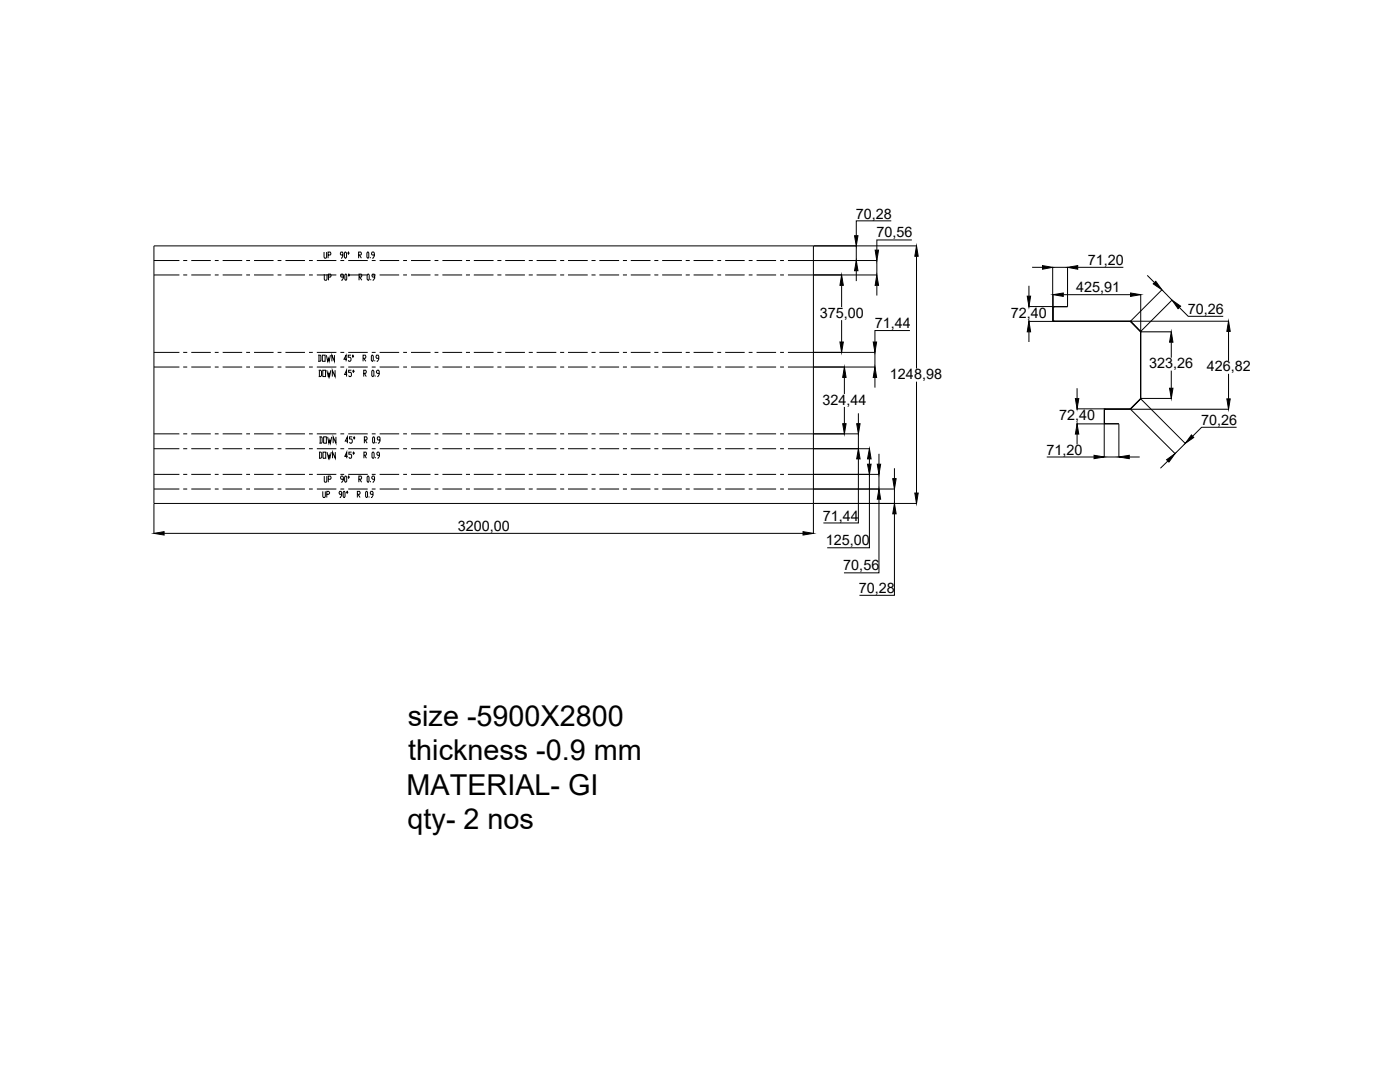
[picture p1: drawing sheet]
<svg xmlns="http://www.w3.org/2000/svg" width="279mm" height="216mm" viewBox="0 0 279 216" stroke-linecap="round" stroke-linejoin="round" font-family="sans-serif">
<!-- layer: 0 -->
<g fill="none" stroke="#000" stroke-width=".2">
<path d="M30.7 52h5.1M30.7 54.9h5.1M36.6 52h.8M36.6 54.9h.8M38.2 52h3.9M38.2 54.9h3.9M42.9 52h.7M42.9 54.9h.7M44.4 52h3.9M44.4 54.9h3.9M49.1 52h.8M49.1 54.9h.8"/>
<path d="M50.7 52h3.9M50.7 54.9h3.9M55.4 52h.8M55.4 54.9h.8M57 52h3.9M57 54.9h3.9M61.7 52h.7M61.7 54.9h.7M63.2 52h3.9M63.2 54.9h3.9M64.7 50.3v1l.1 .2h.3l.1-.2v-1M64.7 54.7v1l.1 .2h.3l.2-.2v-1"/>
<path d="M65.5 50.9h.4l.1-.2-.1-.4h-.4v1.2M65.6 55.3h.3l.2-.2-.2-.4h-.3v1.2M67.9 52h.8M67.9 54.9h.8M68.4 50.9h-.3l-.2-.2 .2-.4h.2l.1 .2v.6l-.3 .4M68.5 55.3h-.4l-.1-.2 .1-.4h.3l.1 .2v.6l-.2 .4h-.2M68.9 50.3l.3 .2v.8l-.2 .2-.3-.2zM68.9 54.7l.3 .2-.1 1-.3-.2zM69.5 52h3.9M69.5 54.9h3.9M69.5 50.3l.2 .2-.2 .2-.1-.2zM69.6 54.7l.2 .2-.2 .2-.1-.2z"/>
<path d="M71.6 50.9h.4l.1-.2-.1-.4h-.4v1.2M71.7 55.3h.4l.1-.2-.1-.4h-.4v1.2M71.7 50.9l.4 .6M71.8 55.3l.4 .6M73.3 50.3l.3 .2-.1 1-.3-.2zM73.4 54.7l.3 .2-.1 1-.3-.2v-.8zM73.9 51.3v.2M74 55.7v.2M74.2 52h.8M74.2 54.9h.8M74.7 50.9h-.4l-.1-.2 .1-.4h.3l.1 .2v.6l-.2 .4h-.2M74.8 55.3h-.4l-.2-.2 .2-.4h.3l.1 .2v.6l-.4 .4"/>
<path d="M75.8 52h3.9M75.8 54.9h3.9M80.5 52h.7M80.5 54.9h.7M82 52h3.9M82 54.9h3.9M86.7 52h.8M86.7 54.9h.8M88.3 52h3.9M88.3 54.9h3.9M93 52h.8M93 54.9h.8"/>
<path d="M94.6 52h3.9M94.6 54.9h3.9M99.3 52h.8M99.3 54.9h.8M100.8 52h4M100.8 54.9h4M105.5 52h.8M105.5 54.9h.8M107.1 52h3.9M107.1 54.9h3.9M111.8 52h.8M111.8 54.9h.8"/>
<path d="M113.4 52h3.9M113.4 54.9h3.9M118.1 52h.8M118.1 54.9h.8M119.6 52h4M119.6 54.9h4M124.3 52h.8M124.3 54.9h.8M125.9 52h3.9M125.9 54.9h3.9M130.6 52h.8M130.6 54.9h.8"/>
<path d="M132.2 52h3.9M132.2 54.9h3.9M136.8 52h.9M136.8 54.9h.9M138.4 52h4M138.4 54.9h4M143.2 52h.7M143.2 54.9h.7M144.7 52h3.9M144.7 54.9h3.9M149.4 52h.8M149.4 54.9h.8"/>
<path d="M151 52h3.9M151 54.9h3.9M155.7 52h.7M155.7 54.9h.7M157.3 52h17.7M157.3 54.9h17.7M162.3 49.1v57.4M168 56.9v4.4M170.9 49.1v2.9M170.9 54v2.1M175 52v2.9M175 56.9v2.1"/>
<path d="M177.9 44.1h-7v2.9M182 47.9h-7v2M182.9 51.1v22.4M183 49.1h-152.3v57.4M205.3 57v2.1M206 53.3h2.1M210.1 53.3l.1 10.8M210.1 53.3h2.9M210.2 58.8v5.3M212.2 58.8h13.4M213 53.3v7.9h-2.8M215.1 53.3h9.1"/>
<path d="M227.7 58.8v20.7M229 54.9l1.4 1.5M233.9 59.9l-6.2 6.3M233.9 59.9l-2-2.1-6.3 6.3 2 2.1M30.7 70.3h5.1M30.7 73.2h5.1M36.6 70.3h.8M36.6 73.2h.8M38.2 70.3h3.9M38.2 73.2h3.9M42.9 70.3h.7M42.9 73.2h.7"/>
<path d="M44.4 70.3h3.9M44.4 73.2h3.9M49.1 70.3h.8M49.1 73.2h.8M50.7 70.3h3.9M50.7 73.2h3.9M55.4 70.3h.8M55.4 73.2h.8M57 70.3h3.9M57 73.2h3.9M61.7 70.3h.7M61.7 73.2h.7"/>
<path d="M63.2 70.3h3.9M63.2 73.2h3.9M63.5 70.9h.4l.1 .2v.8l-.1 .2h-.4M63.6 73.9h.4l.2 .2v.8l-.2 .2h-.4M63.7 70.9v1.2M63.7 73.9v1.2M64.3 70.9h.6v1.2h-.6zM64.4 73.9h.6v1.2h-.6zM65.1 70.9l.3 1.2 .2-.6 .1 .6 .2-1.2M65.2 73.9l.3 1.2 .1-.6 .2 .6 .2-1.2M66.7 70.9v1.2l-.5-1.2v1.2M66.9 73.9v1.2l-.6-1.2v1.2"/>
<path d="M67.9 70.3h.8M67.9 73.2h.8M69.2 71.7h-.5l.4-.8v1.2M69.3 74.7h-.5l.4-.8v1.2M69.5 70.3h3.9M69.5 73.2h3.9M70 70.9h-.5v.4h.4l.1 .2v.4l-.1 .2h-.3l-.1-.2M70.1 73.9h-.5v.4h.4l.1 .6-.1 .2h-.3l-.1-.2M70.4 70.9l.2 .2-.2 .2-.1-.2zM70.5 73.9l.2 .2-.2 .2-.1-.2zM72.5 71.5h.4l.1-.2-.1-.4h-.4v1.2M72.6 74.5h.4l.1-.2-.1-.4h-.4v1.2"/>
<path d="M72.6 71.5l.4 .6M72.7 74.5l.4 .6M74.2 70.3h.8M74.2 73.2h.8M74.2 70.9l.3 .2-.1 1-.3-.2zM74.3 73.9l.3 .2v.8l-.1 .2-.3-.2v-.8zM74.8 71.9v.2M74.9 74.9v.2M75.6 71.5h-.4l-.2-.2 .2-.4h.3l.1 .2v.6l-.3 .4h-.1M75.7 74.5h-.4l-.2-.2 .2-.4h.3l.1 .2v.6l-.4 .4M75.8 70.3h3.9M75.8 73.2h3.9"/>
<path d="M80.5 70.3h.7M80.5 73.2h.7M82 70.3h3.9M82 73.2h3.9M86.7 70.3h.8M86.7 73.2h.8M88.3 70.3h3.9M88.3 73.2h3.9M93 70.3h.8M93 73.2h.8M94.6 70.3h3.9M94.6 73.2h3.9"/>
<path d="M99.3 70.3h.8M99.3 73.2h.8M100.8 70.3h4M100.8 73.2h4M105.5 70.3h.8M105.5 73.2h.8M107.1 70.3h3.9M107.1 73.2h3.9M111.8 70.3h.8M111.8 73.2h.8M113.4 70.3h3.9M113.4 73.2h3.9"/>
<path d="M118.1 70.3h.8M118.1 73.2h.8M119.6 70.3h4M119.6 73.2h4M124.3 70.3h.8M124.3 73.2h.8M125.9 70.3h3.9M125.9 73.2h3.9M130.6 70.3h.8M130.6 73.2h.8M132.2 70.3h3.9M132.2 73.2h3.9"/>
<path d="M136.8 70.3h.9M136.8 73.2h.9M138.4 70.3h4M138.4 73.2h4M143.2 70.3h.7M143.2 73.2h.7M144.7 70.3h3.9M144.7 73.2h3.9M149.4 70.3h.8M149.4 73.2h.8M151 70.3h3.9M151 73.2h3.9"/>
<path d="M155.7 70.3h.7M155.7 73.2h.7M157.3 70.3h17.4M157.3 73.2h17.4M168 63.9v4.3M168.5 75.3v3.3M174.6 70.3v2.9M174.6 75.3v2M181.6 66h-7v2.2M182.9 76.2v22.2M205.3 61.2h7.7M205.3 61.2v.1"/>
<path d="M205.3 63.9v.2M205.3 66.2v2M210.1 64l.1 .1M210.1 61.3h.1M210.2 61.3h.1M210.2 64.1h.1M210.2 61.1l-.1 .1M215 77.5v2M225.5 64.2h.1M225.5 64.1h.1M225.6 64.1h.1M225.6 64.1l2 2.1"/>
<path d="M227.6 66.2h.1M227.6 79.5h.1M227.6 66.2h6.2M227.6 66.2v13.3h6.2M227.7 79.5l-2.1 2.1 2-2.1 9 9M233.8 68.3v3.1M233.8 74v3.5M235.4 61.3l1.7 1.8h7M245.2 66.1v5.9M245.2 74.6v5M245.2 64.1h-39.9M30.7 86.6h5.1"/>
<path d="M30.7 89.5h5.1M30.7 94.7h5.1M30.7 97.6h5.1M36.6 86.6h.8M36.6 89.5h.8M36.6 94.7h.8M36.6 97.6h.8M38.2 86.6h3.9M38.2 89.5h3.9M38.2 94.7h3.9M38.2 97.6h3.9M42.9 86.6h.7"/>
<path d="M42.9 89.5h.7M42.9 94.7h.7M42.9 97.6h.7M44.4 86.6h3.9M44.4 89.5h3.9M44.4 94.7h3.9M44.4 97.6h3.9M49.1 86.6h.8M49.1 89.5h.8M49.1 94.7h.8M49.1 97.6h.8M50.7 86.6h3.9"/>
<path d="M50.7 89.5h3.9M50.7 94.7h3.9M50.7 97.6h3.9M55.4 86.6h.8M55.4 89.5h.8M55.4 94.7h.8M55.4 97.6h.8M57 86.6h3.9M57 89.5h3.9M57 94.7h3.9M57 97.6h3.9M61.7 86.6h.7"/>
<path d="M61.7 89.5h.7M61.7 94.7h.7M61.7 97.6h.7M63.2 86.6h3.9M63.2 89.5h3.9M63.2 94.7h3.9M63.2 97.6h3.9M63.7 90.2h.3l.2 .2v.8l-.2 .2h-.3M63.7 87.2h.5l.1 .2v.8l-.1 .2h-.5M63.8 90.2v1.2M63.9 87.2v1.2M64.4 98v1.1l.1 .2h.3l.1-.2v-1.1"/>
<path d="M64.5 90.2h.5v1.2h-.5zM64.6 87.2h.5v1.2h-.5zM64.7 95v1l.1 .2h.3l.1-.2v-1M65.2 98.6h.4l.2-.2-.2-.4h-.4v1.3M65.3 90.2l.3 1.2 .1-.6 .1 .6 .3-1.2M65.4 87.2l.2 1.2 .2-.6 .1 .6 .3-1.2M65.5 95.6h.4l.2-.2-.2-.4h-.4v1.2M66.9 90.2v1.2l-.5-1.2v1.2M67 87.2v1.2l-.5-1.2v1.2M67.9 86.6h.8M67.9 89.5h.8M67.9 94.7h.8"/>
<path d="M67.9 97.6h.8M68.2 98.6h-.4l-.1-.2 .1-.4h.3l.1 .3v.5l-.4 .5M68.5 95.6h-.4l-.1-.2 .1-.4h.3l.1 .2v.6l-.4 .4M68.6 98l.3 .3-.2 1-.2-.2zM68.9 95l.3 .2v.8l-.2 .2-.2-.2zM69.3 98l.1 .3-.1 .1-.1-.1zM69.4 91.1h-.6l.4-.9v1.2M69.5 88h-.6l.4-.8v1.2M69.5 86.6h3.9M69.5 89.5h3.9M69.5 94.7h3.9M69.5 97.6h3.9"/>
<path d="M69.6 95l.1 .2-.1 .2-.1-.2zM70.2 90.2h-.6v.4h.4l.2 .2-.2 .6h-.2l-.2-.2M70.3 87.2h-.5v.4h.3l.2 .2v.4l-.2 .2h-.2l-.1-.2M70.6 90.2l.1 .2-.1 .2-.2-.2zM70.7 87.2l.1 .2-.1 .2-.1-.2zM71.3 98.6h.4l.2-.2-.2-.4h-.4v1.3M71.4 98.6l.5 .7M71.6 95.6h.4l.2-.2-.2-.4h-.4v1.2M71.8 95.6l.4 .6M72.6 90.8h.4l.1-.2-.1-.4h-.4v1.2M72.7 87.8h.4l.2-.2-.2-.4h-.4v1.2M72.8 90.8l.3 .6"/>
<path d="M72.9 87.8l.4 .6M73.1 98l.2 .3-.1 1-.2-.2zM73.4 95l.2 .2-.1 1-.2-.2zM73.6 99.1v.2M73.9 96v.2M74.2 86.6h.8M74.2 89.5h.8M74.2 94.7h.8M74.2 97.6h.8M74.4 90.2l.3 .2-.2 1-.3-.2zM74.5 98.6h-.5l-.1-.2 .1-.4h.3l.2 .3v.5l-.3 .5h-.2M74.5 87.2l.2 .2v.8l-.1 .2-.2-.2v-.8z"/>
<path d="M74.7 95.6h-.3l-.2-.2 .2-.4h.2l.1 .2v.6l-.3 .4M74.9 91.2v.2M75 88.2v.2M75.7 90.8h-.4l-.1-.2 .1-.4h.3l.1 .2v.7l-.4 .3M75.8 86.6h3.9M75.8 89.5h3.9M75.8 94.7h3.9M75.8 97.6h3.9M75.8 87.8h-.4l-.1-.2 .1-.4h.3l.1 .2v.6l-.2 .4h-.2M80.5 86.6h.7M80.5 89.5h.7M80.5 94.7h.7"/>
<path d="M80.5 97.6h.7M82 86.6h3.9M82 89.5h3.9M82 94.7h3.9M82 97.6h3.9M86.7 86.6h.8M86.7 89.5h.8M86.7 94.7h.8M86.7 97.6h.8M88.3 86.6h3.9M88.3 89.5h3.9M88.3 94.7h3.9"/>
<path d="M88.3 97.6h3.9M93 86.6h.8M93 89.5h.8M93 94.7h.8M93 97.6h.8M94.6 86.6h3.9M94.6 89.5h3.9M94.6 94.7h3.9M94.6 97.6h3.9M99.3 86.6h.8M99.3 89.5h.8M99.3 94.7h.8"/>
<path d="M99.3 97.6h.8M100.8 86.6h4M100.8 89.5h4M100.8 94.7h4M100.8 97.6h4M105.5 86.6h.8M105.5 89.5h.8M105.5 94.7h.8M105.5 97.6h.8M107.1 86.6h3.9M107.1 89.5h3.9M107.1 94.7h3.9"/>
<path d="M107.1 97.6h3.9M111.8 86.6h.8M111.8 89.5h.8M111.8 94.7h.8M111.8 97.6h.8M113.4 86.6h3.9M113.4 89.5h3.9M113.4 94.7h3.9M113.4 97.6h3.9M118.1 86.6h.8M118.1 89.5h.8M118.1 94.7h.8"/>
<path d="M118.1 97.6h.8M119.6 86.6h4M119.6 89.5h4M119.6 94.7h4M119.6 97.6h4M124.3 86.6h.8M124.3 89.5h.8M124.3 94.7h.8M124.3 97.6h.8M125.9 86.6h3.9M125.9 89.5h3.9M125.9 94.7h3.9"/>
<path d="M125.9 97.6h3.9M130.6 86.6h.8M130.6 89.5h.8M130.6 94.7h.8M130.6 97.6h.8M132.2 86.6h3.9M132.2 89.5h3.9M132.2 94.7h3.9M132.2 97.6h3.9M136.8 86.6h.9M136.8 89.5h.9M136.8 94.7h.9"/>
<path d="M136.8 97.6h.9M138.4 86.6h4M138.4 89.5h4M138.4 94.7h4M138.4 97.6h4M143.2 86.6h.7M143.2 89.5h.7M143.2 94.7h.7M143.2 97.6h.7M144.7 86.6h3.9M144.7 89.5h3.9M144.7 94.7h3.9"/>
<path d="M144.7 97.6h3.9M149.4 86.6h.8M149.4 89.5h.8M149.4 94.7h.8M149.4 97.6h.8M151 86.6h3.9M151 89.5h3.9M151 94.7h3.9M151 97.6h3.9M155.7 86.6h.7M155.7 89.5h.7M155.7 94.7h.7"/>
<path d="M155.7 97.6h.7M157.3 86.6h14.1l-.1 2.9M157.3 89.5h16.3M157.3 94.7h18.2M157.3 97.6h21.2M168.5 81.2v3.3M171.3 91.6v12.8h-7M171.3 82.5v2M173.5 94.7v14.6h-8.4M173.5 91.6v1M175.4 99.6v14.7h-7M175.4 90.6v2"/>
<path d="M175.4 94.7v2.9M178.5 93.4v2.1M178.5 97.6v2.9M208.9 91.2h9.4M214.9 81.6l10.6 .1M214.9 84.6h8.4M215 81.6v.2M215 84.4v.2M215 86.6v2.1M220.4 84.5h.1M220.4 81.7v2.8M220.5 81.7h.1"/>
<path d="M220.5 84.5h.1M220.5 81.6v.1M220.5 81.5l-.1 .1M225.4 91.2h2M225.5 81.5h.1M225.6 81.7l9 8.9M225.6 81.6h.1M233.1 92l-1.5 1.4M236.5 88.5l-2 2M245.2 81.7h-24.8v9.5h2.9v-6.7h-2.9M246.8 85.3h-7l-1.8 1.7M30.7 100.5h152.3"/>
<path d="M32.8 106.4h127.5M178.5 102.5v16.3h-7"/>
</g>
<g fill="#000" stroke="#000" stroke-width=".2">
<path d="M168 54.9l.3 2h-.7zM170.9 52l.3 2h-.7zM170.5 47h.7l-.3 2.1zM175 54.9l.3 2h-.6zM174.7 49.9h.6l-.3 2.1zM182.9 49.1l.3 2h-.6zM205 59.1h.7l-.4 2.1zM208.1 53l2 .3-2 .4zM210.2 58.8l2-.3v.6zM213 53.3l2.1-.3v.7zM225.6 58.5l2.1 .3-2.1 .3zM230.2 56.6l.5-.5 1.2 1.7z"/>
<path d="M167.6 68.2h.7l-.3 2.1zM168.5 73.2l.4 2.1h-.7zM174.6 73.2l.3 2.1h-.6zM174.3 68.2h.6l-.3 2.1zM205.3 64.1l.4 2.1h-.7zM214.6 79.5h.7l-.3 2.1zM233.8 66.2l.3 2.1h-.7zM233.4 77.5h.7l-.3 2zM233.9 59.9l1.7 1.2-.5 .5zM245.2 64.1l.3 2h-.7zM244.8 79.6h.7l-.3 2.1zM168.2 84.5h.7l-.4 2.1z"/>
<path d="M171 84.5h.6l-.3 2.1zM171.3 89.5l.3 2.1h-.6zM173.5 89.5l.3 2.1h-.7zM173.1 92.6h.7l-.3 2.1zM175.1 92.6h.7l-.4 2.1zM175.4 97.6l.4 2h-.7zM178.2 95.5h.6l-.3 2.1zM182.6 98.4h.6l-.3 2.1zM215 84.6l.3 2h-.7zM218.3 90.8l2.1 .4-2.1 .3zM223.3 91.2l2.1-.4v.7zM232.8 91.7l1.7-1.2-1.2 1.7z"/>
<path d="M237.8 86.8l.4 .5-1.7 1.2zM30.7 106.4l2.1-.3v.7zM160.3 106.1l2 .3-2 .4zM178.5 100.5l.3 2h-.6z"/>
</g>
<g font-size="5.7">
<text x="81.4" y="144.8">size -5900X2800</text>
<text x="81.5" y="151.7">thickness -0.9 mm</text>
<text x="81.1" y="158.6">MATERIAL- GI</text>
<text x="81.4" y="165.5">qty- 2 nos</text>
</g>
<g font-size="2.9">
<text x="170.8" y="43.6">70,28</text>
<text x="174.9" y="47.4">70,56</text>
<text x="217.1" y="52.9">71,20</text>
<text x="214.8" y="58.3">425,91</text>
<text x="163.6" y="63.4">375,00</text>
<text x="174.6" y="65.5">71,44</text>
<text x="201.7" y="63.5">72,40</text>
<text x="237.1" y="62.7">70,26</text>
<text x="177.6" y="75.6">1248,98</text>
<text x="229.3" y="73.5">323,26</text>
<text x="240.9" y="74.1">426,82</text>
<text x="164.2" y="80.7">324,44</text>
<text x="211.4" y="83.9">72,40</text>
<text x="239.7" y="84.8">70,26</text>
<text x="208.9" y="90.7">71,20</text>
<text x="91.3" y="106">3200,00</text>
<text x="164.2" y="103.9">71,44</text>
<text x="164.8" y="108.8">125,00</text>
<text x="168.3" y="113.8">70,56</text>
<text x="171.4" y="118.3">70,28</text>
</g>
</svg>
